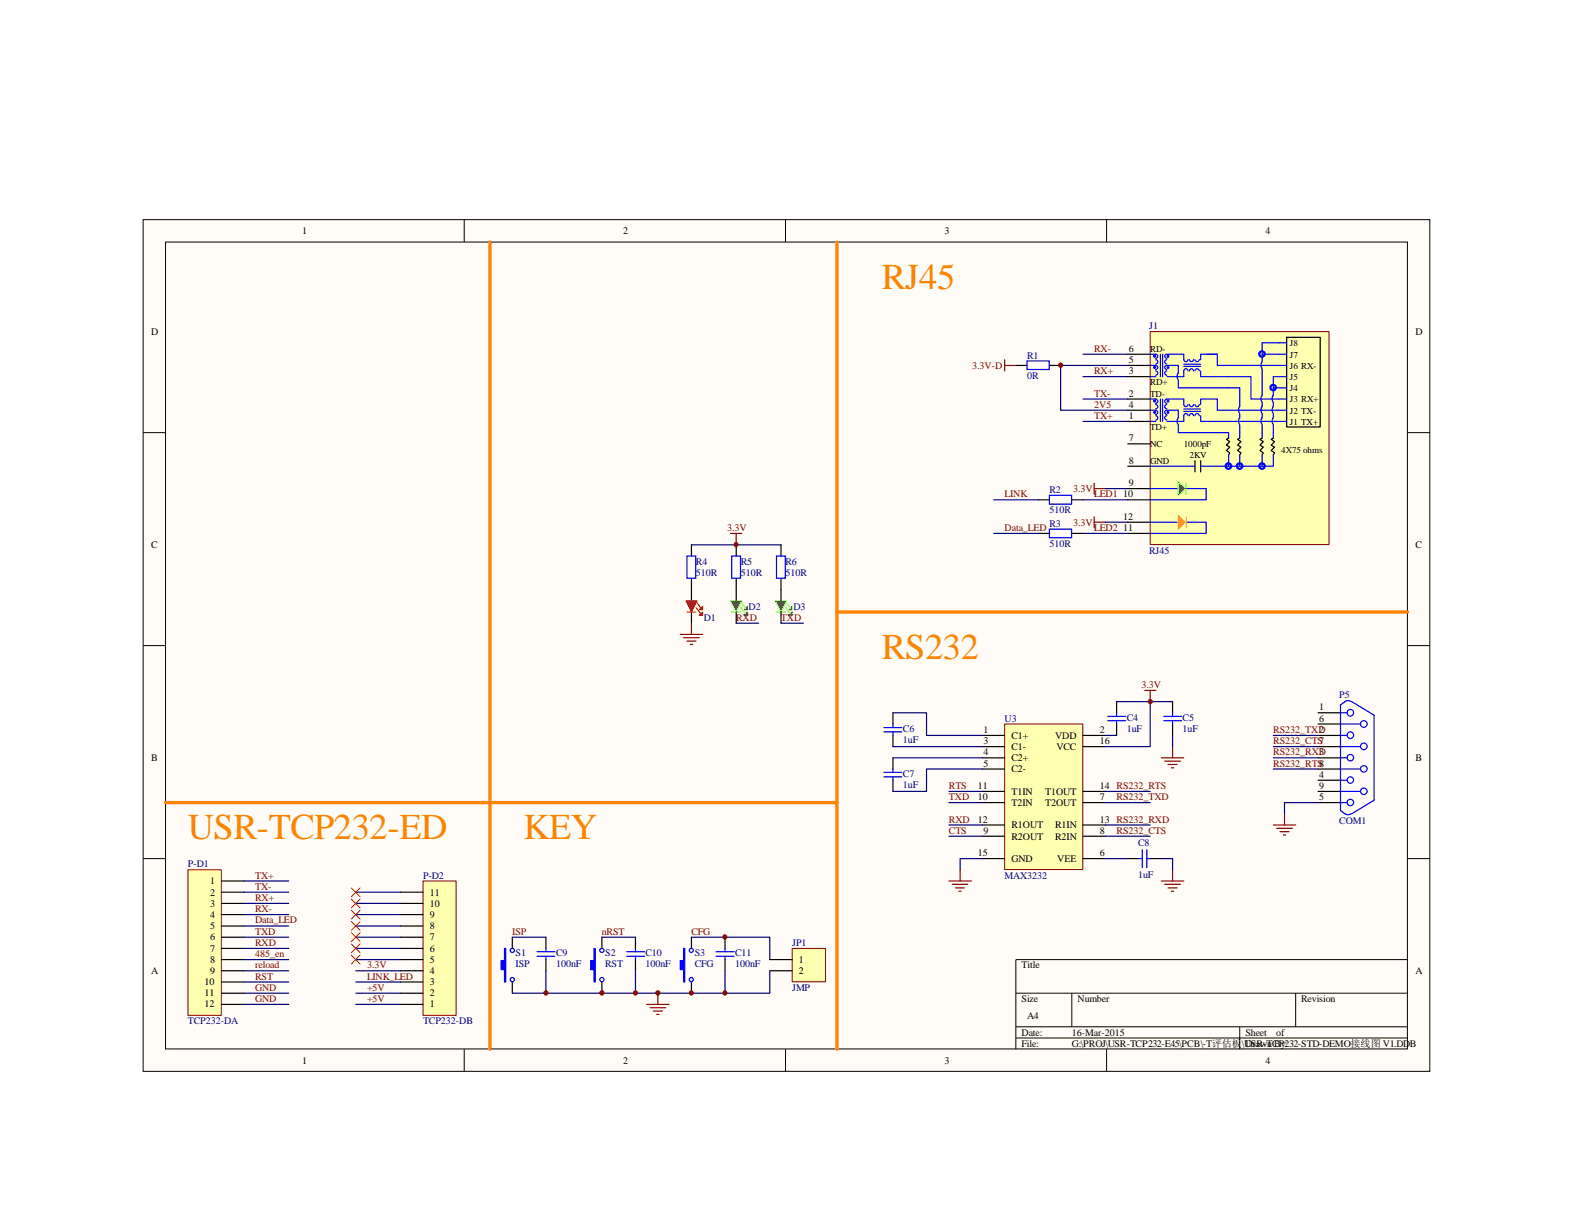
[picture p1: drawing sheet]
<svg xmlns="http://www.w3.org/2000/svg" width="279mm" height="216mm" viewBox="0 0 279 216" stroke-linecap="round" stroke-linejoin="round" font-family="sans-serif">
<path d="M25.4 39h228.7v151.4h-228.7z" fill="#fffcf8"/>
<g fill="none" stroke="#000" stroke-width=".18">
<path d="M25.4 39h228.7v151.4h-228.7zM82.5 39v4M139.6 39v4M196.7 39v4M29.4 43h220.7v143.4h-220.7zM25.4 76.9h4M250.2 76.9h4M25.4 114.7h4M250.2 114.7h4M25.4 152.6h4M250.2 152.6h4M180.6 176.5h69.6"/>
<path d="M190.5 176.5v6M230.3 176.5v6M250.2 170.5h-69.6v15.9M82.5 186.4v4M139.6 186.4v4M180.6 182.5h69.6M180.6 184.4h69.6M196.7 186.4v4M220.3 182.5v3.9"/>
</g>
<path d="M148.8 43v143.4M29.4 142.6h119.4" fill="none" stroke="#fd8300" stroke-width=".59"/>
<path d="M33.4 154.6h5.9v25.8h-5.9z" fill="#ffffb0"/>
<path d="M33.4 154.6h5.9v25.8h-5.9z" fill="none" stroke="#800000" stroke-width=".18"/>
<path d="M39.4 156.5h3.9M39.4 158.5h3.9M39.4 160.5h3.9M39.4 162.5h3.9M39.4 164.5h3.9M39.4 166.5h3.9M39.4 168.5h3.9M39.4 170.5h3.9M39.4 172.5h3.9M39.4 174.5h3.9M39.4 176.5h3.9M39.4 178.5h3.9" fill="none" stroke="#000" stroke-width=".21"/>
<path d="M75.2 156.6h5.9v23.8h-5.9z" fill="#ffffb0"/>
<path d="M75.2 156.5h5.9v23.9h-5.9z" fill="none" stroke="#800000" stroke-width=".18"/>
<path d="M71.2 158.5h4M71.2 178.5h4M71.2 176.5h4M71.2 174.5h4M71.2 172.5h4M71.2 170.5h4M71.2 168.5h4M71.2 166.5h4M71.2 164.5h4M71.2 162.5h4M71.2 160.5h4" fill="none" stroke="#000" stroke-width=".21"/>
<g fill="none" stroke="#000080" stroke-width=".21">
<path d="M43.3 156.5h8M43.3 158.5h8M63.2 158.5h8M43.3 160.5h8M43.3 162.5h8M43.3 164.5h8M43.3 166.5h8M43.3 168.5h8M43.3 170.5h8M43.3 172.5h8M43.3 174.5h8M43.3 176.5h8"/>
<path d="M43.3 178.5h8M63.2 160.5h8M63.2 162.5h8M63.2 164.5h8M63.2 166.5h8M63.2 168.5h8M63.2 170.5h8M63.2 172.5h8M63.2 174.5h8M63.2 176.5h8M63.2 178.5h8"/>
</g>
<path d="M62.4 159.8l1.6 1.5M62.4 157.8l1.6 1.5M64 159.8l-1.6 1.5M64 157.8l-1.6 1.5M62.4 169.7l1.6 1.6M62.4 165.7l1.6 1.6M62.4 163.7l1.6 1.6M62.4 161.8l1.6 1.5M64 169.7l-1.6 1.6M64 165.7l-1.6 1.6M64 163.7l-1.6 1.6M64 161.8l-1.6 1.5" fill="none" stroke="#f00" stroke-width=".18"/>
<path d="M204.5 59h31.7v37.8h-31.7z" fill="#ffffb0"/>
<path d="M204.4 58.9h31.8v37.9h-31.8z" fill="none" stroke="#800000" stroke-width=".18"/>
<g fill="none" stroke="#000" stroke-width=".21">
<path d="M228.7 59.9h6v16h-6zM180.6 64.9h1.9M186.5 64.9h2M200.4 62.9h4M200.4 64.9h4M200.4 66.9h4M200.4 70.9h4M200.4 72.9h4M200.4 74.9h4M200.4 78.9h4M218.4 77.9l-.4 .2 .6 .4-.6 .6 .6 .4-.6 .6 .6 .4-.2 .4M220.3 77.9l-.3 .2 .6 .4-.6 .6 .6 .4-.6 .6 .6 .4-.3 .4"/>
<path d="M224.3 77.9l-.4 .2 .6 .4-.6 .6 .6 .4-.6 .6 .6 .4-.2 .4M226.3 77.9l-.4 .2 .6 .4-.6 .6 .6 .4-.6 .6 .6 .4-.2 .4M200.4 82.8h4M200.4 86.8h4M200.4 88.8h4M200.4 92.8h4M200.4 94.8h4M212.4 81.9v2M213.4 81.9v2"/>
</g>
<g fill="none" stroke="#00f" stroke-width=".21">
<path d="M182.5 64.1h4v1.6h-4zM204.4 62.9h1M204.4 64.9h1M204.4 66.9h1M204.4 70.9h1M204.4 72.9h1M204.4 74.9h1M205.4 63.9a.38 .38 0 0 1 .4 .4 .38 .38 0 0 1-.4 .4M205.4 62.9a.36 .36 0 0 1 .4 .4 .36 .36 0 0 1-.4 .4M205.4 65.9a.38 .38 0 0 1 .4 .4 .38 .38 0 0 1-.4 .4M205.4 64.9a.36 .36 0 0 1 .4 .4 .36 .36 0 0 1-.4 .4M205.4 71.9a.38 .38 0 0 1 .4 .4 .38 .38 0 0 1-.4 .3"/>
<path d="M205.4 70.9a.38 .38 0 0 1 .4 .4 .38 .38 0 0 1-.4 .4M205.4 73.9a.38 .38 0 0 1 .4 .4 .38 .38 0 0 1-.4 .3M205.4 72.9a.38 .38 0 0 1 .4 .4 .38 .38 0 0 1-.4 .4M206.2 62.9v4M206.2 70.9v4M206.6 62.9v4M206.6 70.9v4M207.4 63.9a.38 .38 0 0 0-.4 .4 .38 .38 0 0 0 .4 .4M207.4 62.9a.36 .36 0 0 0-.4 .4 .36 .36 0 0 0 .4 .4M207.4 65.9a.38 .38 0 0 0-.4 .4 .38 .38 0 0 0 .4 .4M207.4 64.9a.36 .36 0 0 0-.4 .4 .36 .36 0 0 0 .4 .4M207.4 71.9a.38 .38 0 0 0-.4 .4 .38 .38 0 0 0 .4 .3"/>
<path d="M207.4 70.9a.38 .38 0 0 0-.4 .4 .38 .38 0 0 0 .4 .4M207.4 73.9a.38 .38 0 0 0-.4 .4 .38 .38 0 0 0 .4 .3M207.4 72.9a.38 .38 0 0 0-.4 .4 .38 .38 0 0 0 .4 .4M207.4 70.9h3v1a.38 .38 0 0 0 .4 .4 .38 .38 0 0 0 .4-.4M207.4 62.9h3v1M207.4 64.9h2v1.4M207.4 72.9h2v1.4M209.4 66.3l-.2 .6 .2 .5M209.4 74.3l-.2 .5 .2 .6M209.4 67.5v1.4h10.9v3.4M209.4 75.5v1.4h9v1M210.4 63.9a.38 .38 0 0 0 .4 .4 .38 .38 0 0 0 .4-.4"/>
<path d="M210.4 64.7h3M210.4 65.1h3M210.4 72.7h3M210.4 73.1h3M211.2 65.9a.38 .38 0 0 0-.4-.4 .38 .38 0 0 0-.4 .4v1h-3M211.2 73.9a.38 .38 0 0 0-.4-.4 .38 .38 0 0 0-.4 .4v1h-3M211.4 63.9a.36 .36 0 0 0 .4 .4 .36 .36 0 0 0 .3-.4M211.4 65.9a.36 .36 0 0 1 .4-.4 .36 .36 0 0 1 .3 .4M211.4 71.9a.36 .36 0 0 0 .4 .4 .36 .36 0 0 0 .3-.4M211.4 73.9a.36 .36 0 0 1 .4-.4 .36 .36 0 0 1 .3 .4M212.4 63.9a.38 .38 0 0 0 .4 .4 .38 .38 0 0 0 .3-.4M212.4 65.9a.38 .38 0 0 1 .4-.4 .38 .38 0 0 1 .3 .4"/>
<path d="M212.4 71.9a.38 .38 0 0 0 .4 .4 .38 .38 0 0 0 .3-.4M212.4 73.9a.38 .38 0 0 1 .4-.4 .38 .38 0 0 1 .3 .4M213.4 65.9v1h8.9v4h6.4M213.4 73.9v1h15.3M213.4 71.9v-1h3v2h12.3M214.4 62.9h2v2h12.3M216.4 62.9h-3v1M220.3 74.3l-.2 .5 .2 .6M220.3 72.3l-.2 .6 .2 .5M220.3 73.5v.8M220.3 75.5v2.4M224.3 70.3l-.2 .6 .2 .5"/>
<path d="M224.3 72.3l-.2 .6 .2 .5M224.3 74.3l-.2 .5 .2 .6M224.3 64.3l-.2 .6 .2 .5M224.3 62.9h4.4M224.3 65.5v4.8M224.3 71.5v.8M224.3 73.5v.8M224.3 75.5v2.4M226.3 70.3l-.2 .6 .2 .5M226.3 72.3l-.2 .6 .2 .5M226.3 74.3l-.2 .5 .2 .6M226.3 68.9h2.4"/>
<path d="M226.3 71.5v.8M226.3 73.5v.8M226.3 75.5v2.4M228.7 66.9h-2.4v3.4M228.7 60.9h-4.4v3.4M204.4 82.8h8M204.4 86.8h4.8M204.4 92.8h4.8M211 92.8h3.4v2h-10M211 86.8h3.4v2h-10M218.4 80.9v1.9M220.3 80.9v1.9"/>
<path d="M224.3 80.9v1.9M226.3 80.9v1.9h-12.9"/>
</g>
<g fill="#00f" stroke="#00f" stroke-width=".18">
<path d="M205.1 63.2h.2v.2h-.2z" fill-rule="evenodd"/>
<path d="M205.1 65.2h.2v.2h-.2z" fill-rule="evenodd"/>
<path d="M207.5 63.2h.2v.2h-.2z" fill-rule="evenodd"/>
<path d="M207.5 65.2h.2v.2h-.2z" fill-rule="evenodd"/>
<path d="M205.1 71.1h.2v.3h-.2z" fill-rule="evenodd"/>
<path d="M205.1 73.1h.2v.3h-.2z" fill-rule="evenodd"/>
<path d="M207.5 71.1h.2v.3h-.2z" fill-rule="evenodd"/>
<path d="M207.5 73.1h.2v.3h-.2z" fill-rule="evenodd"/>
</g>
<path d="M224.2 62.8h.2v.2h-.2zM226.2 68.7h.2v.3h-.2zM218.2 82.7h.3v.2h-.3zM220.2 82.7h.3v.2h-.3zM224.2 82.7h.2v.2h-.2z" fill="none" stroke="#00f" stroke-width="1"/>
<path d="M209.4 85.6l1.4 1.2-1.4 1.2z" fill-rule="evenodd" fill="#0f0" stroke="#0f0" stroke-width=".21"/>
<path d="M209.4 91.6l1.2 1.2-1.2 1.2z" fill-rule="evenodd" fill="#ffed00" stroke="#ffed00" stroke-width=".21"/>
<path d="M210.8 85.9v1.9" fill="none" stroke="#0f0" stroke-width=".21"/>
<path d="M210.8 91.8v2" fill="none" stroke="#ffed00" stroke-width=".21"/>
<path d="M178.6 63.9v2M178.6 64.9h2M194.5 85.9v1.9M194.5 91.8v2M194.5 86.8h2M194.5 92.8h2" fill="none" stroke="#800000" stroke-width=".21"/>
<path d="M192.5 70.9h7.9M192.5 74.9h7.9M192.5 62.9h7.9M192.5 66.9h7.9M200.4 64.9h-11.9v8h11.9M192.5 94.8h7.9M192.5 88.8h7.9M196.5 92.8h3.9M196.5 86.8h3.9" fill="none" stroke="#000080" stroke-width=".21"/>
<path d="M178.6 128.7h13.8v25.8h-13.8z" fill="#ffffb0"/>
<path d="M178.6 128.7h13.8v25.8h-13.8z" fill="none" stroke="#800000" stroke-width=".18"/>
<g fill="none" stroke="#000" stroke-width=".21">
<path d="M122.9 96.8v2M130.9 96.8v2M138.8 96.8v2M184.5 94.8h2M184.5 88.8h2M190.5 94.8h2M190.5 88.8h2M122.9 102.8v4M122.9 108.8v1.9M130.9 102.8v4M130.9 108.8v1.9M138.8 102.8v4"/>
<path d="M138.8 108.8v1.9M158.7 126.7v2M158.7 130.7v2M158.7 134.7v2M158.7 138.6v2M174.6 130.7h4M174.6 132.7h4M174.6 134.7h4M174.6 136.7h4M192.5 130.7h4M192.5 132.7h4M198.5 124.7v2"/>
<path d="M198.5 128.7v2M208.4 124.7v2M208.4 128.7v2M234.3 130.7h4M234.3 132.7h4M234.3 134.7h4M234.3 136.7h4M234.3 126.7h4M234.3 128.7h4M234.3 138.6h4M174.6 152.6h4M174.6 142.6h4"/>
<path d="M174.6 148.6h4M174.6 140.6h4M174.6 146.6h4M192.5 152.6h4M192.5 142.6h4M192.5 148.6h4M192.5 140.6h4M192.5 146.6h4M200.4 152.6h2M204.4 152.6h2M234.3 142.6h4M234.3 140.6h4"/>
<path d="M107 166.5v2M107 174.5v2M112.9 166.5v2M112.9 170.5v2M122.9 166.5v2M122.9 174.5v2M128.9 166.5v2M128.9 170.5v2"/>
</g>
<g fill="none" stroke="#00f" stroke-width=".21">
<path d="M122.1 98.8h1.6v3.9h-1.6zM130 98.8h1.6v3.9h-1.6zM138 98.8h1.6v3.9h-1.6zM186.5 94h4v1.5h-4zM186.5 88h4v1.6h-4zM157.1 129.3h3.2M157.1 130h3.2M157.1 137.2h3.2M157.1 138h3.2M158.7 128.7v.6M158.7 130v.7M158.7 136.7v.5"/>
<path d="M158.7 138v.6M196.9 127.3h3.2M196.9 128.1h3.2M198.5 126.7v.6M198.5 128.1v.6M206.8 127.3h3.2M206.8 128.1h3.2M208.4 126.7v.6M208.4 128.1v.6M238.3 138.6h1.1M238.3 136.7h3.5M238.3 134.7h1.1"/>
<path d="M238.3 132.7h3.5M238.3 130.7h1.1M238.3 128.7h3.5M238.3 126.7h1.1M239 124.7l.6-.2 .6 .2M239.1 124.7l-.8 .6v18.7l.8 .6M240.2 124.7l4 2.4v15.1l-4 2.4M202.4 152.6h.6M203 151v3.2M203.8 151v3.2M203.8 152.6h.6M238.3 142.6h1.1"/>
<path d="M238.3 140.6h3.5M239 144.6l.6 .2 .6-.2M111.4 169.1h3.2M111.4 169.9h3.2M112.9 168.5v.6M112.9 169.9v.6M127.3 169.1h3.2M127.3 169.9h3.2M128.9 168.5v.6M128.9 169.9v.6"/>
<circle cx="240" cy="130.6" r=".59"/>
<circle cx="240" cy="126.7" r=".59"/>
<circle cx="240" cy="134.6" r=".57"/>
<circle cx="240" cy="138.6" r=".57"/>
<circle cx="242.4" cy="132.6" r=".59"/>
<circle cx="242.4" cy="128.6" r=".59"/>
<circle cx="242.4" cy="136.6" r=".58"/>
<circle cx="240" cy="142.6" r=".57"/>
<circle cx="242.4" cy="140.6" r=".58"/>
<circle cx="107" cy="174.1" r=".38"/>
<circle cx="107" cy="168.9" r=".37"/>
<circle cx="122.9" cy="174.1" r=".38"/>
<circle cx="122.9" cy="168.9" r=".37"/>
</g>
<g fill="none" stroke="#000080" stroke-width=".21">
<path d="M176.6 94.8h7.9M176.6 88.8h7.9M158.7 126.7h6v4h9.9M158.7 134.7h15.9M158.7 132.7h15.9M174.6 136.7h-9.9v3.9h-6M196.5 130.7h2M198.5 124.7h9.9M204.4 124.7v8h-7.9M208.4 130.7v2M226.3 130.7h8M226.3 134.7h8"/>
<path d="M226.3 132.7h8M226.3 136.7h8M168.7 142.6h5.9M168.7 148.6h5.9M168.7 140.6h5.9M168.7 146.6h5.9M174.6 152.6h-4v2M196.5 142.6h7.9M196.5 148.6h7.9M196.5 140.6h7.9M196.5 146.6h7.9M196.5 152.6h3.9"/>
<path d="M206.4 152.6h2v2M234.3 142.6h-6v2M107 166.5h5.9M112.9 172.5v4M122.9 166.5h13.9v4M136.8 172.5v4h-7.9"/>
</g>
<g fill="none" stroke="#800000" stroke-width=".21">
<path d="M120.9 112.7h4M121.5 113.3h2.8M122.1 113.9h1.6M122.7 114.5h.4M122.9 110.7v2M203.5 122.7h1.9M204.4 122.7v2M206.4 134.7h4M207 135.3h2.8M207.6 135.8h1.6M208.2 136.4h.4M208.4 132.7v2"/>
<path d="M168.7 156.5h3.9M169.2 157.1h2.8M169.8 157.8h1.6M170.4 158.4h.4M170.6 154.6v1.9M206.4 156.5h4M207 157.1h2.8M207.6 157.8h1.6M208.2 158.4h.4M208.4 154.6v1.9M226.3 146.6h4M226.9 147.2h2.8"/>
<path d="M227.5 147.8h1.6M228.1 148.4h.4M228.3 144.6v2M114.9 178.5h4M115.5 179.1h2.8M116.1 179.7h1.6M116.9 176.5v2M116.7 180.3h.4"/>
</g>
<path d="M130 108.8h1.7M131.7 107.9l.8 1.1M131.8 107.1l.7 .8M138 108.8h1.6M139.6 107.9l.8 1.1M139.8 107.1l.6 .8" fill="none" stroke="#0f0" stroke-width=".21"/>
<g fill="#0f0" stroke="#0f0" stroke-width=".18">
<path d="M137.8 106.8h2l-1 2z" fill-rule="evenodd"/>
<path d="M129.8 106.8h2l-.9 2z" fill-rule="evenodd"/>
</g>
<g fill="#0f0" stroke="#0f0" stroke-width=".21">
<path d="M140.8 107.7v.6h-.6z" fill-rule="evenodd"/>
<path d="M140.8 108.8v.5h-.6z" fill-rule="evenodd"/>
<path d="M132.8 107.7v.6h-.6z" fill-rule="evenodd"/>
<path d="M132.8 108.8v.5h-.6z" fill-rule="evenodd"/>
</g>
<path d="M122.1 108.8h1.6M123.7 107.9l.8 1.1M123.9 107.1l.6 .8" fill="none" stroke="#f00" stroke-width=".21"/>
<path d="M121.9 106.8h2l-1 2z" fill-rule="evenodd" fill="#f00" stroke="#f00" stroke-width=".18"/>
<g fill="#f00" stroke="#f00" stroke-width=".21">
<path d="M124.9 108.8v.5h-.6z" fill-rule="evenodd"/>
<path d="M124.9 107.7v.6h-.6z" fill-rule="evenodd"/>
</g>
<path d="M87.1 43v143.4M148.8 108.8h101.4" fill="none" stroke="#fd8300" stroke-width=".59"/>
<g fill="#00f" stroke="#00f" stroke-width=".21">
<path d="M105.6 168.5h.2v6h-.2v-2.2h-.6v-1.6h.6z" fill-rule="evenodd"/>
<path d="M121.5 168.5h.2v6h-.2v-2.2h-.6v-1.6h.6z" fill-rule="evenodd"/>
</g>
<path d="M140.8 168.6h5.9v5.9h-5.9z" fill="#ffffb0"/>
<path d="M140.8 168.5h5.9v6h-5.9z" fill="none" stroke="#800000" stroke-width=".18"/>
<path d="M91.1 166.5v2M91.1 174.5v2M97 166.5v2M97 170.5v2M136.8 170.5h4M136.8 172.5h4" fill="none" stroke="#000" stroke-width=".21"/>
<g fill="none" stroke="#00f" stroke-width=".21">
<path d="M95.5 169.1h3.1M95.5 169.9h3.1M97 168.5v.6M97 169.9v.6"/>
<circle cx="91.1" cy="174.1" r=".38"/>
<circle cx="91.1" cy="168.9" r=".37"/>
</g>
<path d="M89.7 168.5h.2v6h-.2v-2.2h-.6v-1.6h.6z" fill-rule="evenodd" fill="#00f" stroke="#00f" stroke-width=".21"/>
<path d="M122.9 96.8h15.9M130.9 110.7h3.9M138.8 110.7h4M91.1 166.5h5.9M97 172.5v4M128.9 172.5v4h-37.8" fill="none" stroke="#000080" stroke-width=".21"/>
<g fill="#800000" stroke="#800000" stroke-width=".18">
<circle cx="97" cy="176.4" r=".38"/>
<circle cx="107" cy="176.4" r=".38"/>
<circle cx="112.9" cy="176.4" r=".38"/>
<circle cx="116.9" cy="176.4" r=".38"/>
<circle cx="122.9" cy="176.4" r=".38"/>
<circle cx="128.8" cy="176.4" r=".38"/>
<circle cx="128.8" cy="166.5" r=".38"/>
<circle cx="204.4" cy="124.7" r=".38"/>
<circle cx="130.8" cy="96.8" r=".38"/>
<circle cx="188.5" cy="64.9" r=".38"/>
</g>
<path d="M129.8 94.8h2M130.9 94.8v2" fill="none" stroke="#800000" stroke-width=".21"/>
<path d="M62.4 167.7l1.6 1.6M64 167.7l-1.6 1.6" fill="none" stroke="#f00" stroke-width=".18"/>
<g font-size="6.5" fill="#fd8300">
<text x="156.7" y="51.4">RJ45</text>
<text x="156.7" y="117.2">RS232</text>
<text x="33.4" y="149.1">USR-TCP232-ED</text>
<text x="93" y="149.1">KEY</text>
</g>
<g font-size="1.8">
<text x="53.7" y="41.6">1</text>
<text x="110.7" y="41.6">2</text>
<text x="167.9" y="41.6">3</text>
<text x="224.9" y="41.6">4</text>
<text x="26.8" y="59.5">D</text>
<text x="251.6" y="59.5">D</text>
<text x="200.7" y="62.5">6</text>
<text x="200.7" y="64.5">5</text>
<text x="200.7" y="66.5">3</text>
<text x="200.7" y="70.5">2</text>
<text x="200.7" y="72.5">4</text>
<text x="200.7" y="74.5">1</text>
<text x="200.7" y="78.4">7</text>
<text x="200.7" y="82.4">8</text>
<text x="199.6" y="88.4">10</text>
<text x="200.7" y="86.4">9</text>
<text x="199.6" y="92.4">12</text>
<text x="199.6" y="94.4">11</text>
<text x="26.8" y="97.4">C</text>
<text x="251.6" y="97.4">C</text>
<text x="174.8" y="130.2">1</text>
<text x="179.8" y="131.2">C1+</text>
<text x="187.5" y="131.2">VDD</text>
<text x="195.5" y="130.2">2</text>
<text x="234.5" y="126.2">1</text>
<text x="234.5" y="128.2">6</text>
<text x="234.5" y="130.2">2</text>
<text x="26.8" y="135.2">B</text>
<text x="174.8" y="132.2">3</text>
<text x="174.8" y="134.2">4</text>
<text x="174.8" y="136.2">5</text>
<text x="179.8" y="133.2">C1-</text>
<text x="179.8" y="135.2">C2+</text>
<text x="179.8" y="137.2">C2-</text>
<text x="187.7" y="133.2">VCC</text>
<text x="195.5" y="132.2">16</text>
<text x="234.5" y="134.2">3</text>
<text x="251.6" y="135.2">B</text>
<text x="173.8" y="142.2">10</text>
<text x="173.8" y="140.2">11</text>
<text x="179.8" y="143.2">T2IN</text>
<text x="179.8" y="141.2">T1IN</text>
<text x="185.8" y="143.2">T2OUT</text>
<text x="185.8" y="141.2">T1OUT</text>
<text x="195.5" y="142.2">7</text>
<text x="195.5" y="140.2">14 RS232_RTS</text>
<text x="234.5" y="138.2">4</text>
<text x="234.5" y="140.2">9</text>
<text x="234.5" y="142.2">5</text>
<text x="173.8" y="146.2">12</text>
<text x="174.8" y="148.2">9</text>
<text x="179.8" y="149.2">R2OUT</text>
<text x="179.8" y="147.2">R1OUT</text>
<text x="187.5" y="149.2">R2IN</text>
<text x="187.5" y="147.2">R1IN</text>
<text x="195.5" y="148.2">8</text>
<text x="195.5" y="146.2">13 RS232_RXD</text>
<text x="173.8" y="152.1">15</text>
<text x="179.8" y="153.2">GND</text>
<text x="187.9" y="153.2">VEE</text>
<text x="195.5" y="152.1">6</text>
<text x="37.4" y="157.1">1</text>
<text x="37.4" y="159.1">2</text>
<text x="37.4" y="161.1">3</text>
<text x="76.4" y="161.1">10</text>
<text x="76.4" y="159.1">11</text>
<text x="37.4" y="163.1">4</text>
<text x="37.4" y="165.1">5</text>
<text x="37.4" y="167.1">6</text>
<text x="76.4" y="167.1">7</text>
<text x="76.4" y="165.1">8</text>
<text x="76.4" y="163.1">9</text>
<text x="26.8" y="173.1">A</text>
<text x="37.4" y="169.1">7</text>
<text x="37.4" y="171.1">8</text>
<text x="37.4" y="173.1">9</text>
<text x="76.4" y="173.1">4</text>
<text x="76.4" y="171.1">5</text>
<text x="76.4" y="169.1">6</text>
<text x="142" y="171.1">1</text>
<text x="142" y="173.1">2</text>
<text x="181.6" y="172.1">Title</text>
<text x="251.6" y="173.1">A</text>
<text x="36.4" y="175">10</text>
<text x="36.4" y="177">11</text>
<text x="36.4" y="179">12</text>
<text x="76.4" y="179">1</text>
<text x="76.4" y="177">2</text>
<text x="76.4" y="175">3</text>
<text x="181.6" y="178.1">Size</text>
<text x="191.5" y="178.1">Number</text>
<text x="231.3" y="178.1">Revision</text>
<text x="181.6" y="184">Date:</text>
<text x="182.5" y="181">A4</text>
<text x="190.5" y="184">16-Mar-2015</text>
<text x="221.4" y="184">Sheet</text>
<text x="226.8" y="184">of</text>
<text x="53.7" y="189">1</text>
<text x="110.7" y="189">2</text>
<text x="167.9" y="189">3</text>
<text x="181.6" y="186">File:</text>
<text x="190.5" y="186">G:\PROJ\USR-TCP232-E45\PCB\-T评估板</text>
<text x="220.7" y="186">\USR-TBy:</text>
<text x="221.4" y="186">DrawnCP232-STD-DEMO接线图 V1.DDB</text>
<text x="224.9" y="189">4</text>
</g>
<g font-size="1.8" fill="#000080">
<text x="204.3" y="58.5">J1</text>
<text x="182.5" y="63.7">R1</text>
<text x="182.5" y="67.3">0R</text>
<text x="186.5" y="87.6">R2</text>
<text x="186.5" y="93.6">R3</text>
<text x="186.5" y="91.2">510R</text>
<text x="123.7" y="100.4">R4</text>
<text x="131.7" y="100.4">R5</text>
<text x="139.6" y="100.4">R6</text>
<text x="186.5" y="97.2">510R</text>
<text x="204.3" y="98.4">RJ45</text>
<text x="123.7" y="102.4">510R</text>
<text x="131.7" y="102.4">510R</text>
<text x="139.6" y="102.4">510R</text>
<text x="125.1" y="110.3">D1</text>
<text x="133.1" y="108.3">D2</text>
<text x="141" y="108.3">D3</text>
<text x="238" y="124.1">P5</text>
<text x="160.5" y="130">C6</text>
<text x="178.6" y="128.2">U3</text>
<text x="200.3" y="128.1">C4</text>
<text x="200.3" y="130">1uF</text>
<text x="210.2" y="128.1">C5</text>
<text x="210.2" y="130">1uF</text>
<text x="160.5" y="132">1uF</text>
<text x="160.5" y="138">C7</text>
<text x="160.5" y="140">1uF</text>
<text x="238" y="146.4">COM1</text>
<text x="33.4" y="154.1">P-D1</text>
<text x="202.3" y="150.4">C8</text>
<text x="202.3" y="156">1uF</text>
<text x="75.2" y="156.1">P-D2</text>
<text x="178.6" y="156.1">MAX3232</text>
<text x="91.7" y="169.9">S1</text>
<text x="91.7" y="171.9">ISP</text>
<text x="98.8" y="169.9">C9</text>
<text x="98.8" y="171.9">100nF</text>
<text x="107.6" y="169.9">S2</text>
<text x="107.6" y="171.9">RST</text>
<text x="114.7" y="169.9">C10</text>
<text x="114.7" y="171.9">100nF</text>
<text x="123.5" y="169.9">S3</text>
<text x="123.5" y="171.9">CFG</text>
<text x="130.6" y="169.9">C11</text>
<text x="130.6" y="171.9">100nF</text>
<text x="140.8" y="168.1">JP1</text>
<text x="140.8" y="176.1">JMP</text>
<text x="33.4" y="182">TCP232-DA</text>
<text x="75.2" y="182">TCP232-DB</text>
</g>
<g font-size="1.8" fill="#800000">
<text x="172.8" y="65.5">3.3V-D</text>
<text x="194.5" y="62.5">RX-</text>
<text x="194.5" y="70.5">TX-</text>
<text x="194.5" y="66.5">RX+</text>
<text x="194.5" y="74.5">TX+</text>
<text x="194.5" y="72.5">2V5</text>
<text x="178.6" y="88.4">LINK</text>
<text x="190.7" y="87.4">3.3V</text>
<text x="194.5" y="88.4">LED1</text>
<text x="129.2" y="94.4">3.3V</text>
<text x="178.6" y="94.4">Data_LED</text>
<text x="190.7" y="93.4">3.3V</text>
<text x="194.5" y="94.4">LED2</text>
<text x="130.9" y="110.3">RXD</text>
<text x="138.8" y="110.3">TXD</text>
<text x="202.9" y="122.3">3.3V</text>
<text x="226.3" y="130.2">RS232_TXD</text>
<text x="226.3" y="134.2">RS232_RXD</text>
<text x="226.3" y="136.2">RS232_RTS8</text>
<text x="226.3" y="132.2">RS232_CTS7</text>
<text x="168.7" y="142.2">TXD</text>
<text x="168.7" y="140.2">RTS</text>
<text x="198.5" y="142.2">RS232_TXD</text>
<text x="168.7" y="146.2">RXD</text>
<text x="168.7" y="148.2">CTS</text>
<text x="198.5" y="148.2">RS232_CTS</text>
<text x="45.3" y="156.1">TX+</text>
<text x="45.3" y="158.1">TX-</text>
<text x="45.3" y="160.1">RX+</text>
<text x="45.3" y="162.1">RX-</text>
<text x="45.3" y="164.1">Data_LED</text>
<text x="45.3" y="166.1">TXD</text>
<text x="91.1" y="166.1">ISP</text>
<text x="107" y="166.1">nRST</text>
<text x="122.9" y="166.1">CFG</text>
<text x="45.3" y="168.1">RXD</text>
<text x="45.3" y="172.1">reload</text>
<text x="45.3" y="170.1">485_en</text>
<text x="65.2" y="172.1">3.3V</text>
<text x="45.3" y="174.1">RST</text>
<text x="45.3" y="176.1">GND</text>
<text x="45.3" y="178.1">GND</text>
<text x="65.2" y="178.1">+5V</text>
<text x="65.2" y="176.1">+5V</text>
<text x="65.2" y="174.1">LINK_LED</text>
</g>
<g font-size="1.6">
<text x="204.4" y="62.5">RD-</text>
<text x="229.3" y="61.6">J8</text>
<text x="229.3" y="63.5">J7</text>
<text x="229.3" y="65.5">J6 RX-</text>
<text x="204.4" y="68.5">RD+</text>
<text x="204.4" y="70.5">TD-</text>
<text x="229.3" y="67.5">J5</text>
<text x="229.3" y="69.5">J4</text>
<text x="229.3" y="71.5">J3 RX+</text>
<text x="204.4" y="76.5">TD+</text>
<text x="229.3" y="73.5">J2 TX-</text>
<text x="229.3" y="75.5">J1 TX+</text>
<text x="204.4" y="79.5">NC</text>
<text x="204.4" y="82.5">GND</text>
<text x="210.4" y="79.5">1000pF</text>
<text x="211.4" y="81.4">2KV</text>
<text x="227.7" y="80.5">4X75 ohms</text>
</g>
</svg>
